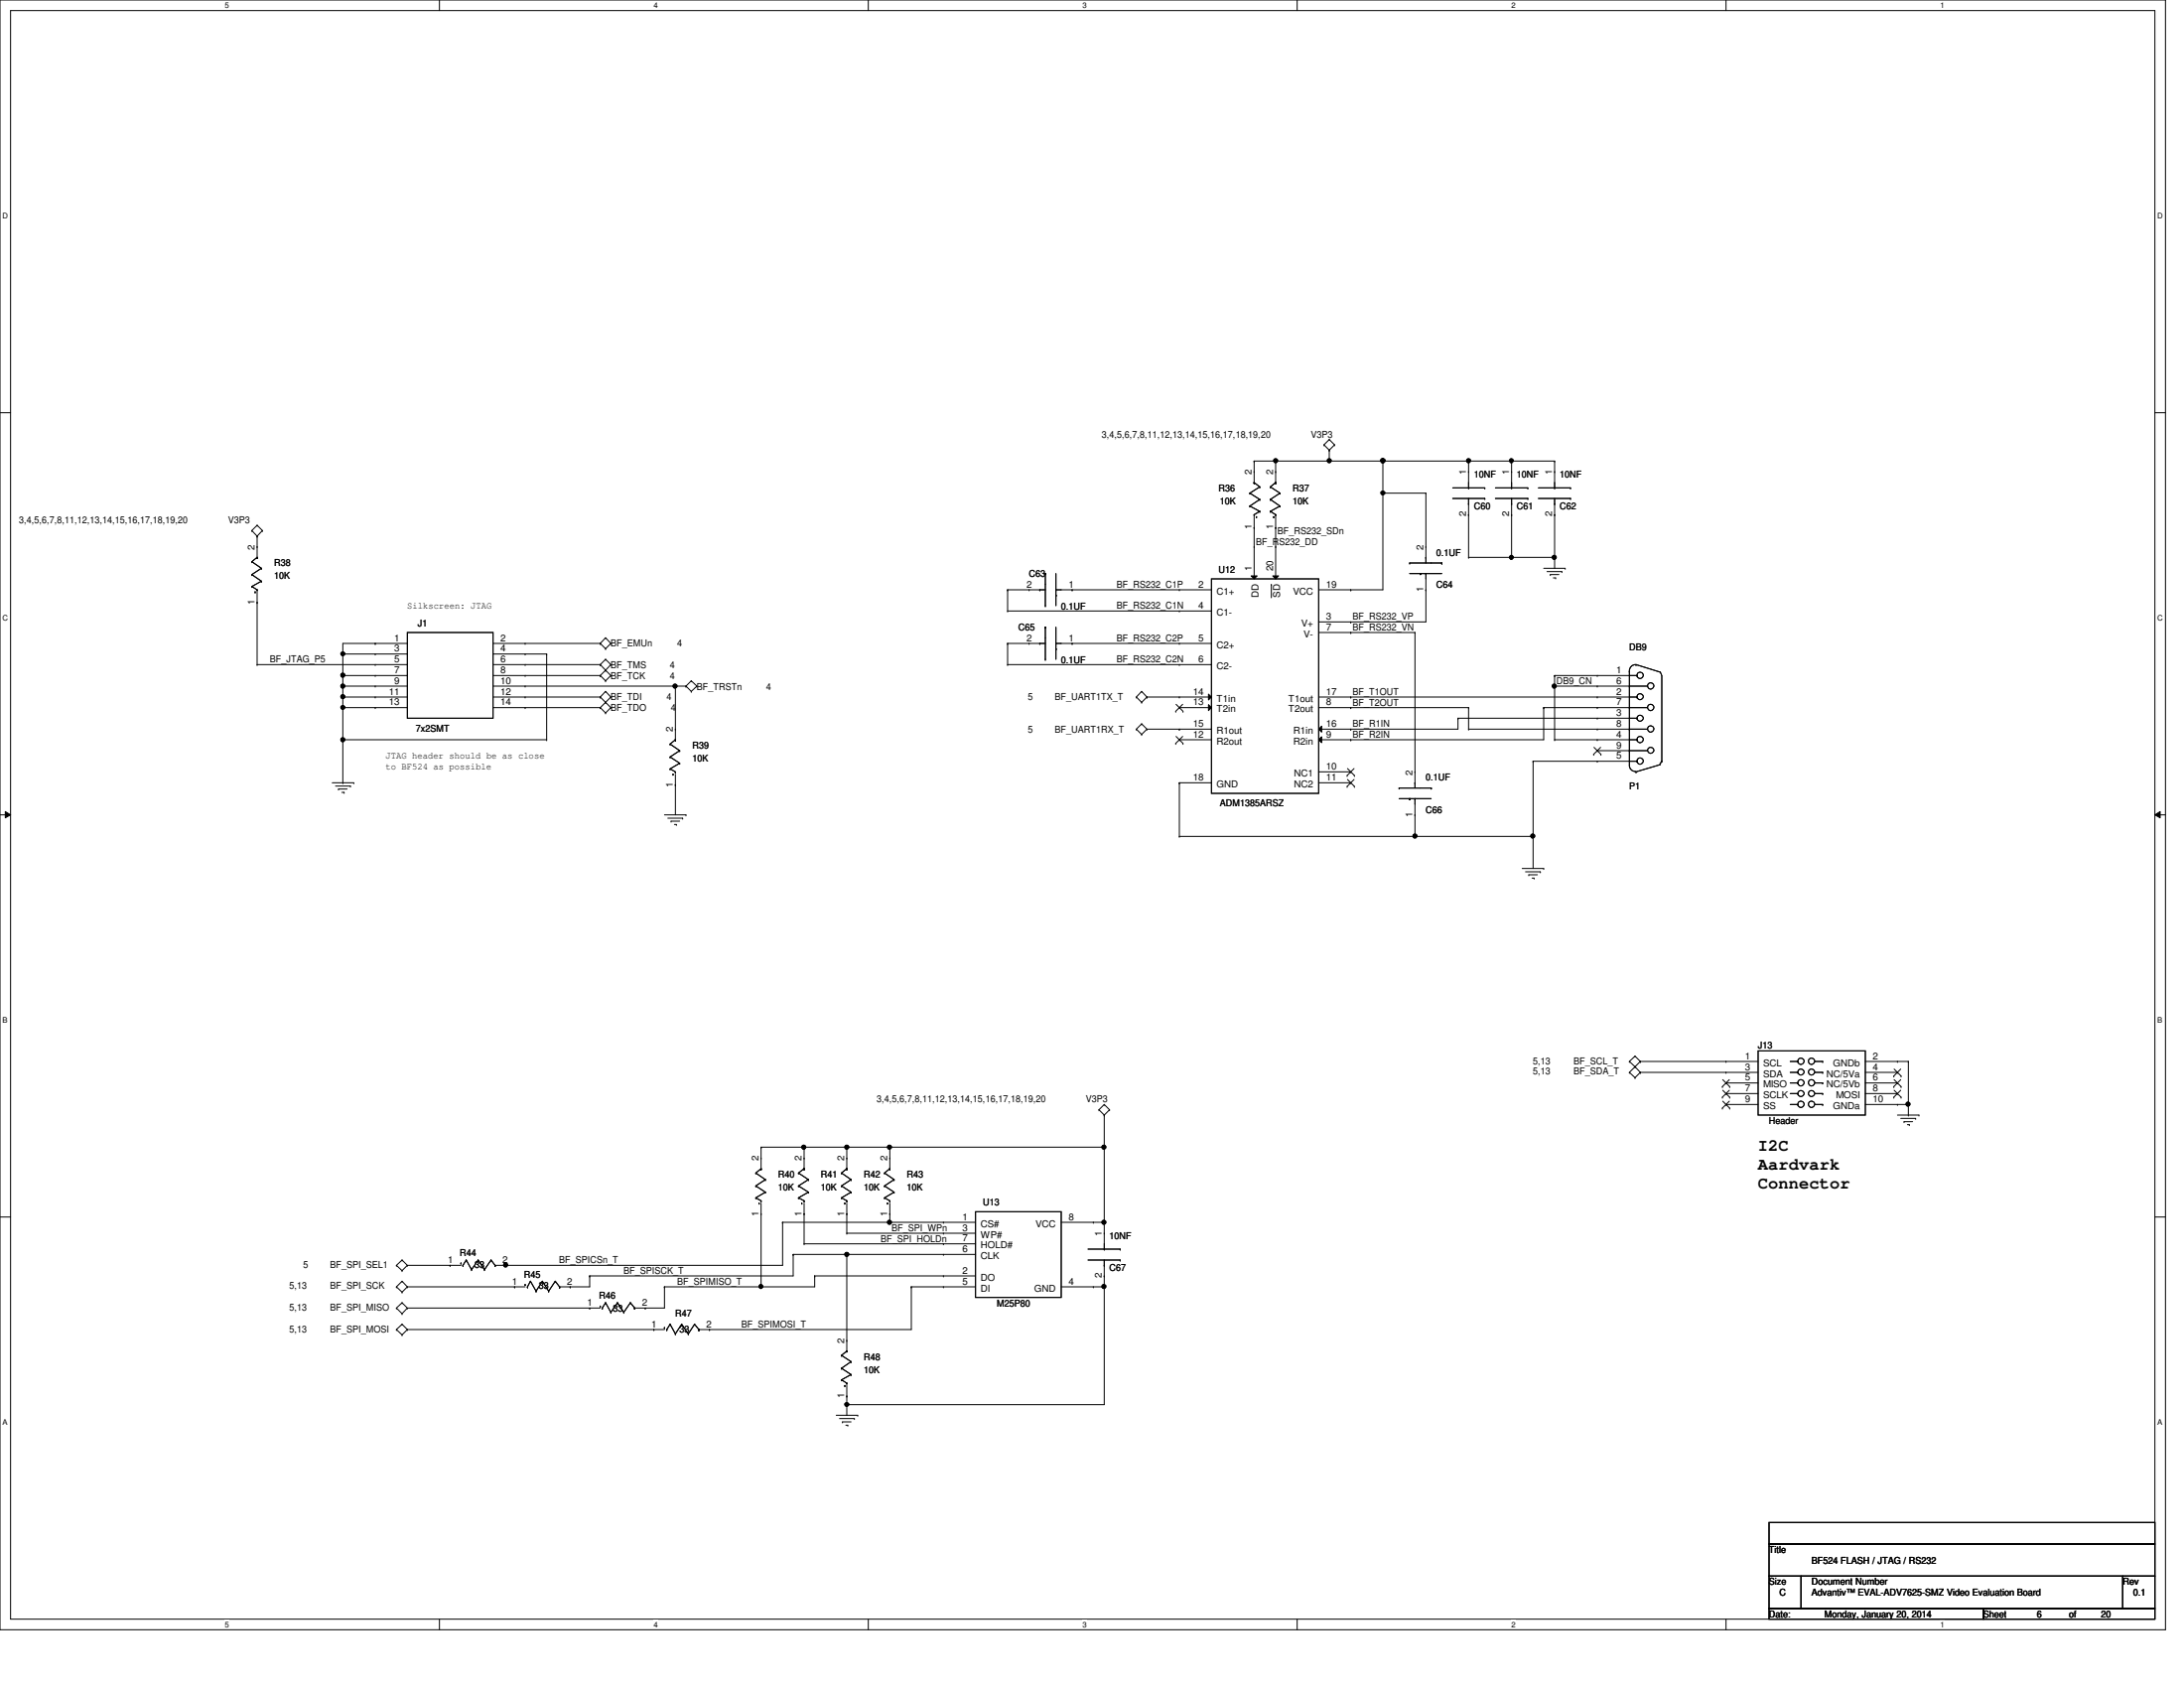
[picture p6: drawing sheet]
<svg xmlns="http://www.w3.org/2000/svg" width="279mm" height="216mm" viewBox="0 0 279 216" stroke-linecap="round" stroke-linejoin="round" font-family="sans-serif">
<path d="M0 0h277v208.4h-277zM1.4 1.4h274.3v205.7h-274.3z" fill="none" stroke="#000" stroke-width=".13"/>
<g fill="#fff">
<path d="M28.8 .1h.5v1.1h-.5z"/>
<path d="M28.8 207.2h.5v1.1h-.5z"/>
</g>
<path d="M56.2 0v1.4M56.2 207.1v1.3" fill="none" stroke="#000" stroke-width=".13"/>
<g fill="#fff">
<path d="M83.7 .1h.5v1.1h-.5z"/>
<path d="M83.7 207.2h.5v1.1h-.5z"/>
</g>
<path d="M111.1 0v1.4M111.1 207.1v1.3" fill="none" stroke="#000" stroke-width=".13"/>
<g fill="#fff">
<path d="M138.5 .1h.6v1.1h-.6z"/>
<path d="M138.5 207.2h.6v1.1h-.6z"/>
</g>
<path d="M165.9 0v1.4M165.9 207.1v1.3" fill="none" stroke="#000" stroke-width=".13"/>
<g fill="#fff">
<path d="M193.4 .1h.5v1.1h-.5z"/>
<path d="M193.4 207.2h.5v1.1h-.5z"/>
</g>
<path d="M220.8 0v1.4M220.8 207.1v1.3" fill="none" stroke="#000" stroke-width=".13"/>
<g fill="#fff">
<path d="M248.2 .1h.6v1.1h-.6z"/>
<path d="M248.2 207.2h.6v1.1h-.6z"/>
<path d="M.3 27.1h.8v1.1h-.8z"/>
<path d="M276 27.1h.7v1.1h-.7z"/>
<path d="M.3 78.5h.8v1.1h-.8z"/>
<path d="M276 78.5h.7v1.1h-.7z"/>
</g>
<path d="M0 52.8h1.4M275.7 52.8h1.3" fill="none" stroke="#000" stroke-width=".13"/>
<g fill="#fff">
<path d="M.3 129.9h.7v1.1h-.7z"/>
<path d="M276 129.9h.6v1.1h-.6z"/>
</g>
<path d="M0 104.2h1.4M.7 103.8l.7 .4-.7 .4zM275.7 104.2l.7-.4v.8zM275.7 104.2h1.3" fill="none" stroke="#000" stroke-width=".13"/>
<path d="M.7 103.8l.7 .4-.7 .4zM275.7 104.2l.7-.4v.8z" fill="#000"/>
<g fill="#fff">
<path d="M.3 181.4h.7v1.1h-.7z"/>
<path d="M276 181.4h.6v1.1h-.6z"/>
</g>
<g fill="none" stroke="#000" stroke-width=".13">
<path d="M160.4 59h.1M160.4 59h38.5M160.4 59v2.7M163.2 59h.1M163.2 59v2.7M169.4 56.9h.1M169.4 56.9l.7 .7M170.1 59h.1M170.1 57.6h.1M170.1 56.2h.1M170.1 57.6v1.4M170.1 56.2l.6 .7"/>
<path d="M170.1 56.2l-.7 .7M170.7 56.9h.1M170.7 56.9l-.6 .7M176.9 59h.1M176.9 59v16.4h-8.2M187.9 59h.1M187.9 59v3.4M193.2 58.7h.1l.3 .1-.1 .3-.2 .1-.1-.1zM193.4 59h.1M193.4 59v3.4M198.9 59h.1M198.9 59v3.4"/>
<path d="M32.2 67.9h.1M32.2 75h.1M32.2 73.5h.1M32.2 71.8h.1M32.2 67.9l.7 .7M32.2 75l.7 .4M32.2 73.5l1.2 .8M32.2 71.8l1.2 .9M32.6 75.7h.1M32.9 68.6h.1M32.9 77h.1M32.9 67.2h.1"/>
<path d="M32.9 71.3h.1M32.9 75.4h.1M32.9 69.9h.1M32.9 68.6v2.7M32.9 75.7v9.3M32.9 67.2l.7 .7M32.9 67.2l-.7 .7M32.9 71.3l-.7 .5M33.4 74.3h.1M33.4 72.7h.1M33.4 74.3l-1.2 .7M33.4 72.7l-1.2 .8"/>
<path d="M33.6 67.9h.1M33.6 67.9l-.7 .7M128.9 78.1h.1M128.9 75.4h.1M128.9 75.4h4.8M128.9 78.1h26.1M128.9 75.4v2.7M131.7 75.4h.1M133 75.4h.1M133.7 73.4h.1M133.7 77.5h.1M133.7 73.4v4.1"/>
<path d="M135.1 76.1h.1M135.1 75.4h.1M135.1 75.4h19.9M135.1 73.4v4.1M137.2 75.4h.1M150.9 75.4h.1M150.9 78.1h.1M155 74h13.7v27.5h-13.7zM159.9 64.7h.1M159.9 63.1h.1M159.9 64.7l1.3 .7M159.9 63.1l1.3 .8"/>
<path d="M160.1 73.7h.7l-.4 .3zM160.4 67.5h.1M160.4 61.7h.1M160.4 65.8h.1M160.4 60.3h.1M160.4 69.9h.1M160.4 66.1v7.9M160.4 61.7l.8 .6M160.7 66.1h.1M161.2 65.4h.1M161.2 63.9h.1M161.2 62.3h.1"/>
<path d="M161.2 65.4l-.8 .4M161.2 63.9l-1.3 .8M161.2 62.3l-1.3 .8M162.5 65.4h.1M162.5 63.9h.1M162.5 62.3h.1M162.5 65.4l.7 .4M162.5 63.9l1.2 .8M162.5 62.3l1.2 .8M162.6 74.8h.1M162.6 74.8v1.7M162.8 73.7h.8l-.4 .3z"/>
<path d="M162.9 66.1h.1M163.2 67.5h.1M163.2 61.7h.1M163.2 65.8h.1M163.2 60.3h.1M163.2 69.9h.1M163.2 66.1v7.9M163.2 61.7l-.7 .6M163.7 64.7h.1M163.7 63.1h.1M163.7 64.7l-1.2 .7M163.7 63.1l-1.2 .8"/>
<path d="M172.8 79.5h.1M172.8 75.4h.1M176.9 63.1h.1M176.9 63.1h5.5M180.3 72h.1M180.3 73.4h4.1M180.3 72h4.1M181.7 73.4h.1M182.4 63.1h.1M182.4 75.4h.1M182.4 71.3h.1M182.4 73.4h.1"/>
<path d="M182.4 69.9h.1M182.4 63.1v8.9M182.4 73.4v6.1h-13.7M184.4 72h.1M185.8 62.4h4.1M185.8 63.8h4.1M187.9 65.8h.1M187.9 71.3h.1M187.9 64.4h.1M187.9 62.4h.1M187.9 60.3h.1M187.9 63.8v7.5"/>
<path d="M187.9 71.3h11M189.9 62.4h.1M189.9 63.8h.1M191.3 62.4h4.2M191.3 63.8h4.2M193.2 71.1l.1-.1 .3 .1-.1 .4h-.2h-.1zM193.4 71.3h.1M193.4 65.8h.1M193.4 64.4h.1M193.4 62.4h.1M193.4 60.3h.1M193.4 63.8v7.5"/>
<path d="M195.5 62.4h.1M195.5 63.8h.1M196.8 62.4h4.1M196.8 63.8h4.1M197.5 72.7h2.7M197.9 73.1h1.9M198.3 73.5h.1M198.3 73.5h1.1M198.7 73.9h.3M198.9 65.8h.1M198.9 71.3h.1M198.9 64.4h.1"/>
<path d="M198.9 62.4h.1M198.9 60.3h.1M198.9 63.8v8.9M199 73.9h.1M199.8 73.1h.1M200.2 72.7h.1M200.9 62.4h.1M200.9 63.8h.1M32.9 85h.1M32.9 85h19.2M43.9 83.7h.1M43.9 86.4h.1"/>
<path d="M43.9 87.8h.1M43.9 89.2h.1M43.9 90.5h.1M43.9 94.6h.1M43.9 83.7h8.2M43.9 86.4h8.2M43.9 87.8h8.2M43.9 89.2h8.2M43.9 90.5h8.2M43.9 94.6h26M48 82.3h.1M48 83.7h.1"/>
<path d="M48 85h.1M48 86.4h.1M48 87.8h.1M48 89.2h.1M48 90.5h.1M52.1 80.9h11v11h-11zM52.1 82.3h-8.2v17.8M63.1 83.7h6.8M63.1 86.4h13.7M63.1 87.8h24.7M63.1 82.3h13.7M63.1 89.2h13.7"/>
<path d="M63.1 90.5h13.7M63.1 85h13.7M67.2 82.3h.1M67.2 83.7h.1M67.2 85h.1M67.2 86.4h.1M67.2 87.8h.1M67.2 89.2h.1M67.2 90.5h.1M69.9 83.7h.1M69.9 94.6h.1M69.9 83.7v10.9"/>
<path d="M76.8 82.3h.1M76.8 85h.1M76.8 89.2h.1M76.8 90.5h.1M76.8 86.4h.1M76.8 85l.7 .7M76.8 86.4l.7 .7M76.8 89.2l.7 .6M76.8 90.5l.7 .7M76.8 82.3l.7 .7M77.5 84.3h.1M77.5 85.7h.1"/>
<path d="M77.5 87.1h.1M77.5 88.4h.1M77.5 89.8h.1M77.5 91.2h.1M77.5 81.6h.1M77.5 83h.1M77.5 84.3l-.7 .7M77.5 84.3l.6 .7M77.5 85.7l-.7 .7M77.5 85.7l.6 .7M77.5 88.4l-.7 .8M77.5 88.4l.6 .8"/>
<path d="M77.5 89.8l.6 .7M77.5 81.6l-.7 .7M77.5 81.6l.6 .7M78.1 85h.1M78.1 86.4h.1M78.1 89.2h.1M78.1 90.5h.1M78.1 82.3h.1M78.1 85l-.6 .7M78.1 86.4l-.6 .7M78.1 89.2l-1.3 1.3M78.1 90.5l-.6 .7"/>
<path d="M78.1 82.3l-.6 .7M85.7 98.3h.1M85.7 96.8h.1M85.7 95.2h.1M85.7 98.3l.7 .4M85.7 96.8l1.3 .8M85.7 95.2l1.3 .8M86.1 99h.1M86.4 87.8h.1M86.4 94.6h.1M86.4 98.7h.1M86.4 93.3h.1"/>
<path d="M86.4 87.8v6.8M86.4 99v5.2M86.4 94.6l-.7 .6M87 97.6h.1M87 96h.1M87 97.6l-1.3 .7M87 96l-1.3 .8M87.8 87.8h.1M87.8 87.8l.6 .6M88.4 87.1h.1M88.4 88.4h.1M88.4 87.1l-.6 .7"/>
<path d="M88.4 87.1l.8 .7M89.2 87.8h.1M89.2 87.8l-.8 .6M128.9 82.3h.1M128.9 85h.1M128.9 82.3h4.8M128.9 85h26.1M128.9 82.3v2.7M131.7 82.3h.1M133 82.3h.1M133.7 80.2h.1M133.7 84.3h.1"/>
<path d="M133.7 80.2v4.1M135.1 83h.1M135.1 82.3h.1M135.1 82.3h19.9M135.1 80.2v4.1M137.2 82.3h.1M145.4 89.2h.1M145.4 93.3h.1M145.4 89.2l.6 .6M145.4 93.3l.6 .6M146 88.4h.1M146 89.8h.1"/>
<path d="M146 92.6h.1M146 93.9h.1M146 88.4l.7 .8M146 88.4l-.6 .8M146 92.6l.7 .7M146 92.6l-.6 .7M146.7 89.2h.1M146.7 93.3h.1M146.7 89.2h8.3M146.7 93.3h8.3M146.7 89.2l-.7 .6M146.7 93.3l-.7 .6"/>
<path d="M150.4 91h.1M150.4 95.1h.1M150.5 94.2l.8 .9M150.5 90.1l.8 .9M150.9 93.3h.1M150.9 82.3h.1M150.9 85h.1M150.9 89.2h.1M150.9 90.5h.1M150.9 94.6h.1M150.9 90.5h4.1M150.9 94.6h4.1"/>
<path d="M151.3 90.1l-.9 .9M151.3 94.2l-.9 .9M151.3 91h.1M151.3 95.1h.1M154.6 88.8l.4 .4-.4 .3zM154.6 90.1l.4 .4-.4 .4zM168.7 93.3l.4-.4v.7zM168.7 94.6l.4-.4v.8zM168.7 89.2h40.7M168.7 90.5h19.2M168.7 80.9h12.3M168.7 98.7h4.1"/>
<path d="M172.3 99.2h.1M172.4 98.3l.9 .9M172.4 99.7l.9 .9M172.8 89.2h.1M172.8 90.5h.1M172.8 93.3h.1M172.8 94.6h.1M172.8 80.9h.1M172.8 98.7h.1M173.2 98.3l-.9 .9M173.2 99.7l-.9 .9M173.3 99.2h.1"/>
<path d="M181 80.9h.1M181 98.7h.1M181 80.9v19.9M186.5 91.9h.1M186.5 91.9v1.4h-17.8M186.5 91.9h22.9M187.9 90.5h.1M187.9 93.3h.1M187.9 90.5v2.8M187.9 93.3h22.9M196.1 97.4h.1M196.1 97.4v13.7"/>
<path d="M196.1 97.4h13.3M197.5 90.5h.1M197.5 90.5h13.3M197.5 90.5v4.1h-28.8M198.9 86.4h.1M198.9 87.8h.1M198.9 94.6h.1M198.9 86.4h10.5M198.9 87.8h11.9M198.9 94.6h10.5M198.9 86.4v8.2M203.9 96.5h.1"/>
<path d="M203.9 95.6l.9 .9M204.3 97.4h.1M204.3 96h.1M204.3 94.6h.1M204.3 93.3h.1M204.3 91.9h.1M204.3 90.5h.1M204.3 89.2h.1M204.3 87.8h.1M204.3 86.4h.1M204.3 96h6.5M204.8 95.6l-.9 .9"/>
<path d="M204.8 96.5h.1M208.4 96h.1M208.4 93.3h.1M208.4 90.5h.1M208.4 87.8h.1M208.4 85.9h.1M208.4 85.9v12a.77 .77 0 0 0 .9 .8M209.3 98.7h.1M209.3 85h.1M209.3 85a.79 .79 0 0 0-.9 .9M209.3 85l3.1 1M209.4 97.4h.1"/>
<path d="M209.4 94.6h.1M209.4 91.9h.1M209.4 89.2h.1M209.4 86.4h.1M212.4 86l.2 .4M212.4 97.8l-3.1 .9M212.6 97.3l-.3 .4M212.6 97.4h.1M212.6 86.4v11M42.5 100.1h2.8M42.9 100.5h1.9M43.3 100.9h.1"/>
<path d="M43.3 100.9h1.1M43.7 101.3h.3M43.9 100.1h.1M44 101.3h.1M44.8 100.5h.1M45.3 100.1h.1M85 104.2h2.8M85.4 104.6h1.9M85.9 105h.1M85.9 105h1.1M86.3 105.5h.2M86.4 100.4h.1"/>
<path d="M86.5 105.5h.1M87.3 104.6h.1M87.8 104.2h.1M150.9 100.1h.1M150.9 107h.1M150.9 107h45.2M150.9 100.1v6.9M150.9 100.1h4.1M168.7 100.1h4.1M172.3 100.6h.1M172.8 100.1h.1M173.3 100.6h.1"/>
<path d="M179 100.8h.1M179 102.2h4.1M179 100.8h4.1M180.3 102.2h.1M181 104.2h.1M181 107h.1M181 100.1h.1M181 102.2h.1M181 102.2v4.8M183.1 100.8h.1M194.7 111.1h2.8M195.2 111.5h1.9"/>
<path d="M195.6 111.9h.1M195.6 111.9h1.1M196 112.3h.3M196.1 107h.1M196.3 112.3h.1M197.1 111.5h.1M197.5 111.1h.1M208.4 137.2h.1M208.4 135.8h.1M208.4 137.2l.8 .6M208.4 135.8l.8 .6M209.2 136.4h.1"/>
<path d="M209.2 137.8h.1M209.2 135.1h.1M209.2 136.4l.6 .8M209.2 135.1l.6 .7M209.2 135.1l-.8 .7M209.8 135.8h.1M209.8 137.2h.1M209.8 135.8h15.1M209.8 137.2h15.1M209.8 135.8l-1.4 1.4M209.8 137.2l-.6 .6M220.3 139h.1"/>
<path d="M220.4 138.1l.9 .9M220.4 139.4l.9 .9M220.8 137.2h.1M220.8 138.5h.1M220.8 139.9h.1M220.8 135.8h.1M220.8 138.5h4.1M220.8 139.9h4.1M221.2 138.1l-.9 .9M221.2 139.4l-.9 .9M221.3 139h.1M224.9 134.4h13.7v8.2h-13.7z"/>
<path d="M229 135.8h1M229 137.2h1M229 138.5h1M229 139.9h1M230 135.8h.1M230 137.2h.1M230 138.5h.1M230 139.9h.1M232.2 135.8h1M232.2 137.2h1M232.2 138.5h1M232.2 139.9h1"/>
<path d="M233.2 135.8h.1M233.2 138.5h.1M233.2 139.9h.1M233.2 137.2h.1M238.6 135.8h5.5M238.6 137.2h4.1M238.6 138.5h4.1M238.6 139.9h4.1M242.3 137.6h.1M242.3 139h.1M242.3 136.7l.9 .9M242.3 139.4l.9 .9"/>
<path d="M242.3 138.1l.9 .9M242.7 137.2h.1M242.7 139.9h.1M242.7 138.5h.1M242.7 135.8h.1M243.2 136.7l-.9 .9M243.2 139.4l-.9 .9M243.2 138.1l-.9 .9M243.2 137.6h.1M243.2 139h.1M244.1 135.8h.1M244.1 135.8v6.8"/>
<path d="M0 155.7h1.4M96.7 153.2h.1M96.7 151.7h.1M96.7 150h.1M96.7 153.2l.7 .4M96.7 151.7l1.2 .8M96.7 150l1.2 .9M97.1 153.9h.1M97.4 155.2h.1M97.4 146.7h.1M97.4 149.5h.1M97.4 153.6h.1"/>
<path d="M97.4 148.1h.1M97.4 146.7h43.9M97.4 146.7v2.8M97.4 153.9v10.7M97.4 149.5l-.7 .5M97.9 152.5h.1M97.9 150.9h.1M97.9 152.5l-1.2 .7M97.9 150.9l-1.2 .8M100.1 156.3h.1M100.1 156.3h24.7M100.1 156.3v5.5h-36.8"/>
<path d="M102.2 153.2h.1M102.2 151.7h.1M102.2 150h.1M102.2 153.2l.7 .4M102.2 151.7l1.2 .8M102.2 150l1.2 .9M102.6 153.9h.1M102.9 146.7h.1M102.9 159.1h.1M102.9 155.2h.1M102.9 149.5h.1M102.9 153.6h.1"/>
<path d="M102.9 148.1h.1M102.9 159.1h21.9M102.9 146.7v2.8M102.9 153.9v5.2M102.9 149.5l-.7 .5M103.4 152.5h.1M103.4 150.9h.1M103.4 152.5l-1.2 .7M103.4 150.9l-1.2 .8M107.7 153.2h.1M107.7 151.7h.1M107.7 150h.1"/>
<path d="M107.7 153.2l.6 .4M107.7 151.7l1.2 .8M107.7 150l1.2 .9M108.1 153.9h.1M108.3 155.2h.1M108.3 146.7h.1M108.3 157.7h.1M108.3 149.5h.1M108.3 153.6h.1M108.3 148.1h.1M108.3 146.7v2.8M108.3 153.9v3.8"/>
<path d="M108.3 157.7h16.5M108.3 149.5l-.6 .5M108.9 152.5h.1M108.9 150.9h.1M108.9 152.5l-1.2 .7M108.9 150.9l-1.2 .8M113.2 153.2h.1M113.2 151.7h.1M113.2 150h.1M113.2 153.2l.6 .4M113.2 151.7l1.2 .8M113.2 150l1.2 .9"/>
<path d="M113.5 153.9h.1M113.8 146.7h.1M113.8 156.3h.1M113.8 155.2h.1M113.8 149.5h.1M113.8 153.6h.1M113.8 148.1h.1M113.8 146.7v2.8M113.8 153.9v2.4M113.8 149.5l-.6 .5M114.4 152.5h.1M114.4 150.9h.1"/>
<path d="M114.4 152.5l-1.2 .7M114.4 150.9l-1.2 .8M120.7 156.3h.1M120.7 157.7h.1M120.7 159.1h.1M124.8 155h11v10.9h-11zM135.8 156.3h5.5M139.2 159.8h4.1M139.9 156.3h.1M140.6 141.9h.1M140.6 141.9l.7 .7M141.3 146.7h.1"/>
<path d="M141.3 156.3h.1M141.3 142.6h.1M141.3 141.3h.1M141.3 159.8h.1M141.3 157.7h.1M141.3 142.6v17.2M141.3 141.3l.6 .6M141.3 141.3l-.7 .6M141.9 141.9h.1M141.9 141.9l-.6 .7M143.3 159.8h.1M220.3 140.3h.1"/>
<path d="M220.3 141.7h.1M220.4 140.8l.9 .9M220.8 141.3h.1M220.8 141.3h4.1M221.2 140.8l-.9 .9M221.3 140.3h.1M221.3 141.7h.1M229 141.3h1M230 141.3h.1M232.2 141.3h1M233.2 141.3h.1M238.6 141.3h5.5"/>
<path d="M242.3 140.3h.1M242.7 141.3h.1M242.7 142.6h2.8M243.2 143h1.9M243.2 140.3h.1M243.6 143.5h.1M243.6 143.5h1.1M244 143.8h.3M244.1 141.3h.1M244.1 142.6h.1M244.3 143.8h.1M245.1 143h.1"/>
<path d="M245.5 142.6h.1M275.7 155.7h1.3M50.7 161.8h.1M50.7 164.6h.1M50.7 170.1h.1M50.7 167.3h.1M50.7 161.8l.7 .7M50.7 164.6l.7 .7M50.7 170.1l.7 .6M50.7 167.3l.7 .7M51.4 161.2h.1M51.4 162.5h.1"/>
<path d="M51.4 163.9h.1M51.4 165.3h.1M51.4 169.4h.1M51.4 170.7h.1M51.4 166.6h.1M51.4 168h.1M51.4 161.2l.7 .6M51.4 161.2l-.7 .6M51.4 163.9l.7 .7M51.4 163.9l-.7 .7M51.4 169.4l.7 .7M51.4 169.4l-.7 .7"/>
<path d="M51.4 166.6l.7 .7M51.4 166.6l-.7 .7M52.1 161.8h.1M52.1 164.6h.1M52.1 170.1h.1M52.1 167.3h.1M52.1 164.6h15.1M52.1 161.8h6.9M52.1 167.3h24.7M52.1 170.1h32.9M52.1 161.8l-.7 .7M52.1 164.6l-.7 .7"/>
<path d="M52.1 170.1l-.7 .6M52.1 167.3l-.7 .7M57.6 161.8h.1M59 161.5h.1M59.2 161.8h.1M59.6 161.2h.1M59.6 161.2l-.4 .6M59.6 161.2l.7 1.2M60.3 162.4h.1M61.2 161.2h.1M61.2 161.2l-.9 1.2M61.2 161.2l.8 1.2"/>
<path d="M62 162.4h.1M62.8 161.2h.1M62.8 161.2l-.8 1.2M62.8 161.2l.5 .6M63.3 161.8h.1M64.7 161.8h.1M65.8 164.6h.1M67.2 164.3h.1M67.5 164.6h.1M67.9 163.9h.1M67.9 163.9l-.4 .7M67.9 163.9l.7 1.2"/>
<path d="M68.6 165.1h.1M69.4 163.9h.1M69.4 163.9l-.8 1.2M69.4 163.9l.8 1.2M70.2 165.1h.1M71 163.9h.1M71 163.9l-.8 1.2M71 163.9l.6 .7M71.6 164.6h.1M72.9 164.6h.1M75.4 163.2h.1M75.4 167.3h.1"/>
<path d="M75.4 163.2v1.4h-3.8M76.8 167h.1M77 167.3h.1M77.5 166.6h.1M77.5 166.6l-.5 .7M77.5 166.6l.6 1.3M78.1 167.9h.1M79 166.6h.1M79 166.6l-.9 1.3M79 166.6l.8 1.3M79.8 167.9h.1M80.6 166.6h.1"/>
<path d="M80.6 166.6l-.8 1.3M80.6 166.6l.6 .7M81.2 167.3h.1M82.5 167.3h.1M83.7 170.1h.1M85 164.6h.1M85 169.8h.1M85 164.6v2.7h-3.8M85.3 170.1h.1M85.7 169.4h.1M85.7 169.4l-.4 .7M85.7 169.4l.7 1.2"/>
<path d="M86.4 170.6h.1M87.2 169.4h.1M87.2 169.4l-.8 1.2M87.2 169.4l.9 1.2M88.1 170.6h.1M88.9 169.4h.1M88.9 169.4l-.8 1.2M88.9 169.4l.5 .7M89.4 170.1h.1M90.8 170.1h.1M97.2 164.4l.1-.1 .2 .1v.3l-.2 .1-.1-.1zM97.4 164.6h.1"/>
<path d="M101.5 160.4h.1M101.5 160.4v2.8h-26.1M101.5 160.4h23.3M104.2 163.2h.1M104.2 163.2v1.4h-19.2M104.2 163.2h20.6M107.7 176.5h.1M107.7 175h.1M107.7 173.4h.1M107.7 176.5l.6 .4M107.7 175l1.2 .8M107.7 173.4l1.2 .8"/>
<path d="M108.1 177.2h.1M108.3 179.7h.1M108.3 160.4h.1M108.3 178.6h.1M108.3 172.8h.1M108.3 176.9h.1M108.3 171.4h.1M108.3 160.4v12.4M108.3 177.2v3.8M108.3 172.8l-.6 .6M108.9 175.8h.1M108.9 174.2h.1"/>
<path d="M108.9 175.8l-1.2 .7M108.9 174.2l-1.2 .8M116.6 164.6h.1M116.6 164.6h8.2M116.6 164.6v5.5h-27.2M120.7 163.2h.1M120.7 164.6h.1M120.7 160.4h.1M135.8 164.6h5.5M139.2 161.2h4.1M139.9 164.6h.1M141.3 163.2h.1"/>
<path d="M141.3 164.6h.1M141.3 161.8h.1M141.3 161.2v18.5h-33M143.3 161.2h.1M107 181h2.7M107.4 181.4h1.9M107.8 181.9h.1M107.8 181.9h1.1M108.2 182.3h.3M108.5 182.3h.1M109.3 181.4h.1M109.7 181h.1"/>
<path d="M226.3 194.7h49.4v2.8h-49.4zM226.3 197.5h49.4v4.1h-49.4zM226.3 201.6h4.1v4.1h-4.1zM226.3 205.7h27.4v1.4h-27.4zM230.4 201.6h41.2v4.1h-41.2zM253.7 205.7h22v1.4h-22zM271.6 201.6h4.1v4.1h-4.1z"/>
<circle cx="163.2" cy="58.9" r=".26"/>
<circle cx="170.1" cy="58.9" r=".26"/>
<circle cx="176.9" cy="58.9" r=".26"/>
<circle cx="187.9" cy="58.9" r=".26"/>
<circle cx="176.9" cy="63" r=".25"/>
<circle cx="198.8" cy="71.3" r=".26"/>
<circle cx="43.9" cy="94.6" r=".26"/>
<circle cx="43.9" cy="89.1" r=".26"/>
<circle cx="43.9" cy="86.4" r=".26"/>
<circle cx="43.9" cy="87.8" r=".26"/>
<circle cx="43.9" cy="90.5" r=".25"/>
<circle cx="43.9" cy="83.6" r=".25"/>
<circle cx="86.4" cy="87.8" r=".26"/>
<circle cx="198.8" cy="87.8" r=".26"/>
<circle cx="209.8" cy="94.6" r=".4"/>
<circle cx="209.8" cy="86.4" r=".4"/>
<circle cx="209.8" cy="97.3" r=".4"/>
<circle cx="209.8" cy="89.1" r=".39"/>
<circle cx="209.8" cy="91.9" r=".39"/>
<circle cx="211.2" cy="87.7" r=".4"/>
<circle cx="211.2" cy="93.2" r=".4"/>
<circle cx="211.2" cy="90.5" r=".4"/>
<circle cx="211.2" cy="96" r=".39"/>
<circle cx="181" cy="106.9" r=".26"/>
<circle cx="196.1" cy="106.9" r=".26"/>
<circle cx="230.4" cy="138.5" r=".4"/>
<circle cx="230.4" cy="135.7" r=".4"/>
<circle cx="230.4" cy="137.1" r=".39"/>
<circle cx="230.4" cy="139.9" r=".39"/>
<circle cx="231.8" cy="135.7" r=".4"/>
<circle cx="231.8" cy="138.5" r=".4"/>
<circle cx="231.8" cy="137.1" r=".39"/>
<circle cx="231.8" cy="139.9" r=".39"/>
<circle cx="102.8" cy="146.7" r=".26"/>
<circle cx="108.3" cy="146.7" r=".26"/>
<circle cx="113.8" cy="156.3" r=".26"/>
<circle cx="113.8" cy="146.7" r=".26"/>
<circle cx="141.2" cy="146.7" r=".26"/>
<circle cx="141.2" cy="156.3" r=".26"/>
<circle cx="230.4" cy="141.2" r=".4"/>
<circle cx="231.8" cy="141.2" r=".4"/>
<circle cx="244.1" cy="141.2" r=".26"/>
<circle cx="64.7" cy="161.8" r=".26"/>
<circle cx="108.3" cy="160.4" r=".26"/>
<circle cx="108.3" cy="179.6" r=".25"/>
<circle cx="141.2" cy="164.6" r=".26"/>
</g>
<g fill="#000">
<path d="M160.1 73.7h.7l-.4 .3zM162.8 73.7h.8l-.4 .3zM154.6 88.8l.4 .4-.4 .3zM154.6 90.1l.4 .4-.4 .4zM168.7 93.3l.4-.4v.7zM168.7 94.6l.4-.4v.8z"/>
<path d="M193.2 58.7h.1l.3 .1-.1 .3-.2 .1-.1-.1z" fill-rule="evenodd"/>
<path d="M193.2 58.7h.1l.3 .1-.1 .3-.2 .1-.1-.1z" fill-rule="evenodd"/>
<path d="M193.2 71.1l.1-.1 .3 .1-.1 .4h-.2h-.1z" fill-rule="evenodd"/>
<path d="M193.2 71.1l.1-.1 .3 .1-.1 .4h-.2h-.1z" fill-rule="evenodd"/>
<path d="M97.2 164.4l.1-.1 .2 .1v.3l-.2 .1-.1-.1z" fill-rule="evenodd"/>
<path d="M97.2 164.4l.1-.1 .2 .1v.3l-.2 .1-.1-.1z" fill-rule="evenodd"/>
<circle cx="163.2" cy="58.9" r=".26"/>
<circle cx="170.1" cy="58.9" r=".26"/>
<circle cx="176.9" cy="58.9" r=".26"/>
<circle cx="187.9" cy="58.9" r=".26"/>
<circle cx="176.9" cy="63" r=".25"/>
<circle cx="198.8" cy="71.3" r=".26"/>
<circle cx="43.9" cy="94.6" r=".26"/>
<circle cx="43.9" cy="89.1" r=".26"/>
<circle cx="43.9" cy="86.4" r=".26"/>
<circle cx="43.9" cy="87.8" r=".26"/>
<circle cx="43.9" cy="90.5" r=".25"/>
<circle cx="43.9" cy="83.6" r=".25"/>
<circle cx="86.4" cy="87.8" r=".26"/>
<circle cx="198.8" cy="87.8" r=".26"/>
<circle cx="181" cy="106.9" r=".26"/>
<circle cx="196.1" cy="106.9" r=".26"/>
<circle cx="102.8" cy="146.7" r=".26"/>
<circle cx="108.3" cy="146.7" r=".26"/>
<circle cx="113.8" cy="156.3" r=".26"/>
<circle cx="113.8" cy="146.7" r=".26"/>
<circle cx="141.2" cy="146.7" r=".26"/>
<circle cx="141.2" cy="156.3" r=".26"/>
<circle cx="244.1" cy="141.2" r=".26"/>
<circle cx="64.7" cy="161.8" r=".26"/>
<circle cx="108.3" cy="160.4" r=".26"/>
<circle cx="108.3" cy="179.6" r=".25"/>
<circle cx="141.2" cy="164.6" r=".26"/>
</g>
<g font-size="2.2">
<text x="224.9" y="147.2">I2C</text>
<text x="224.9" y="149.6">Aardvark</text>
<text x="224.9" y="152">Connector</text>
</g>
<g font-size="1.2">
<text x="141" y="56">3,4,5,6,7,8,11,12,13,14,15,16,17,18,19,20</text>
<text x="167.7" y="56">V3P3</text>
<text x="155.9" y="62.9">R36</text>
<text x="156.1" y="64.5">10K</text>
<text x="160.1" y="60.7" transform="rotate(-90 160.1 60.7)">2</text>
<text x="162.9" y="60.7" transform="rotate(-90 162.9 60.7)">2</text>
<text x="165.4" y="62.9">R37</text>
<text x="165.4" y="64.5">10K</text>
<text x="187.6" y="60.7" transform="rotate(-90 187.6 60.7)">1</text>
<text x="188.6" y="61">10NF</text>
<text x="188.6" y="65.2">C60</text>
<text x="193.1" y="60.7" transform="rotate(-90 193.1 60.7)">1</text>
<text x="194.1" y="61">10NF</text>
<text x="194.1" y="65.2">C61</text>
<text x="198.6" y="60.7" transform="rotate(-90 198.6 60.7)">1</text>
<text x="199.6" y="61">10NF</text>
<text x="199.6" y="65.2">C62</text>
<text x="2.5" y="67">3,4,5,6,7,8,11,12,13,14,15,16,17,18,19,20</text>
<text x="29.2" y="67">V3P3</text>
<text x="32.6" y="70.3" transform="rotate(-90 32.6 70.3)">2</text>
<text x="160.1" y="67.7" transform="rotate(-90 160.1 67.7)">1</text>
<text x="160.7" y="69.7">BF_RS232_DD</text>
<text x="162.9" y="67.7" transform="rotate(-90 162.9 67.7)">1</text>
<text x="163.4" y="68.3">BF_RS232_SDn</text>
<text x="182.1" y="70.3" transform="rotate(-90 182.1 70.3)">2</text>
<text x="183.8" y="71.1">0.1UF</text>
<text x="187.6" y="66.1" transform="rotate(-90 187.6 66.1)">2</text>
<text x="193.1" y="66.1" transform="rotate(-90 193.1 66.1)">2</text>
<text x="198.6" y="66.1" transform="rotate(-90 198.6 66.1)">2</text>
<text x="32.6" y="77.3" transform="rotate(-90 32.6 77.3)">1</text>
<text x="35.1" y="72.4">R38</text>
<text x="35.1" y="74.1">10K</text>
<text x="52.1" y="77.8">Silkscreen: JTAG</text>
<text x="131.4" y="75.1">2</text>
<text x="131.7" y="73.8">C63</text>
<text x="135.8" y="77.9">0.1UF</text>
<text x="136.7" y="75.1">1</text>
<text x="142.9" y="75.2">BF_RS232_C1P</text>
<text x="142.9" y="77.9">BF_RS232_C1N</text>
<text x="153.3" y="75.1">2</text>
<text x="153.3" y="77.9">4</text>
<text x="155.7" y="76">C1+</text>
<text x="155.9" y="73.3">U12</text>
<text x="160.1" y="73.1" transform="rotate(-90 160.1 73.1)">1</text>
<text x="161" y="76.5" transform="rotate(-90 161 76.5)">DD</text>
<text x="162.9" y="73.1" transform="rotate(-90 162.9 73.1)">20</text>
<text x="163.8" y="76.5" transform="rotate(-90 163.8 76.5)">SD</text>
<text x="165.4" y="76">VCC</text>
<text x="169.7" y="75.1">19</text>
<text x="182.1" y="75.7" transform="rotate(-90 182.1 75.7)">1</text>
<text x="183.8" y="75.2">C64</text>
<text x="50.5" y="82">1</text>
<text x="50.5" y="83.4">3</text>
<text x="53.5" y="80.1">J1</text>
<text x="64.1" y="82">2</text>
<text x="64.1" y="83.4">4</text>
<text x="78.1" y="82.7">BF_EMUn</text>
<text x="86.7" y="82.7">4</text>
<text x="130.3" y="80.7">C65</text>
<text x="131.4" y="82">2</text>
<text x="136.7" y="82">1</text>
<text x="142.9" y="82">BF_RS232_C2P</text>
<text x="153.3" y="82">5</text>
<text x="155.7" y="78.7">C1-</text>
<text x="155.7" y="82.9">C2+</text>
<text x="166.5" y="80.1">V+</text>
<text x="166.8" y="81.5">V-</text>
<text x="169.7" y="79.2">3</text>
<text x="169.7" y="80.6">7</text>
<text x="173.1" y="80.6">BF_RS232_VN</text>
<text x="173.1" y="79.3">BF_RS232_VP</text>
<text x="208.4" y="83.1">DB9</text>
<text x="34.5" y="84.8">BF_JTAG_P5</text>
<text x="49.8" y="88.9">11</text>
<text x="50.5" y="84.7">5</text>
<text x="50.5" y="86.1">7</text>
<text x="50.5" y="87.5">9</text>
<text x="64.1" y="84.7">6</text>
<text x="64.1" y="86.1">8</text>
<text x="64.1" y="87.5">10</text>
<text x="64.1" y="88.9">12</text>
<text x="78.1" y="85.5">BF_TMS</text>
<text x="78.1" y="86.9">BF_TCK</text>
<text x="78.1" y="89.6">BF_TDI</text>
<text x="85.3" y="89.6">4</text>
<text x="85.7" y="85.5">4</text>
<text x="85.7" y="86.9">4</text>
<text x="89.2" y="88.2">BF_TRSTn</text>
<text x="98" y="88.2">4</text>
<text x="131.5" y="89.6">5</text>
<text x="135" y="89.6">BF_UART1TX_T</text>
<text x="135.8" y="84.8">0.1UF</text>
<text x="142.9" y="84.8">BF_RS232_C2N</text>
<text x="152.7" y="88.9">14</text>
<text x="153.3" y="84.7">6</text>
<text x="155.7" y="85.6">C2-</text>
<text x="155.7" y="89.7">T1in</text>
<text x="164.8" y="89.7">T1out</text>
<text x="169.7" y="88.9">17</text>
<text x="173.1" y="88.9">BF_T1OUT</text>
<text x="199.1" y="87.5">DB9_CN</text>
<text x="206.8" y="88.9">2</text>
<text x="206.8" y="87.5">6</text>
<text x="206.8" y="86.1">1</text>
<text x="49.8" y="90.2">13</text>
<text x="53.2" y="93.6">7x2SMT</text>
<text x="64.1" y="90.2">14</text>
<text x="78.1" y="91">BF_TDO</text>
<text x="85.9" y="91">4</text>
<text x="86.1" y="93.6" transform="rotate(-90 86.1 93.6)">2</text>
<text x="88.6" y="95.8">R39</text>
<text x="131.5" y="93.7">5</text>
<text x="135" y="93.7">BF_UART1RX_T</text>
<text x="152.7" y="90.2">13</text>
<text x="152.7" y="93">15</text>
<text x="152.7" y="94.3">12</text>
<text x="155.7" y="91.1">T2in</text>
<text x="155.7" y="93.9">R1out</text>
<text x="155.7" y="95.2">R2out</text>
<text x="164.8" y="91.1">T2out</text>
<text x="165.5" y="93.9">R1in</text>
<text x="165.5" y="95.2">R2in</text>
<text x="169.7" y="90.2">8</text>
<text x="169.7" y="93">16</text>
<text x="169.7" y="94.3">9</text>
<text x="173.1" y="90.3">BF_T2OUT</text>
<text x="173.1" y="93">BF_R1IN</text>
<text x="173.1" y="94.4">BF_R2IN</text>
<text x="206.8" y="95.7">9</text>
<text x="206.8" y="94.3">4</text>
<text x="206.8" y="93">8</text>
<text x="206.8" y="91.6">3</text>
<text x="206.8" y="90.2">7</text>
<text x="49.4" y="97">JTAG header should be as close</text>
<text x="49.4" y="98.4">to BF524 as possible</text>
<text x="86.1" y="100.7" transform="rotate(-90 86.1 100.7)">1</text>
<text x="88.6" y="97.4">10K</text>
<text x="152.7" y="99.8">18</text>
<text x="155.7" y="100.7">GND</text>
<text x="165.6" y="99.3">NC1</text>
<text x="165.6" y="100.7">NC2</text>
<text x="169.7" y="98.4">10</text>
<text x="169.7" y="99.8">11</text>
<text x="180.7" y="99.1" transform="rotate(-90 180.7 99.1)">2</text>
<text x="182.4" y="99.9">0.1UF</text>
<text x="206.8" y="97.1">5</text>
<text x="208.4" y="101">P1</text>
<text x="156.1" y="103.2">ADM1385ARSZ</text>
<text x="180.7" y="104.5" transform="rotate(-90 180.7 104.5)">1</text>
<text x="182.4" y="104">C66</text>
<text x="196.1" y="137.5">5,13</text>
<text x="196.1" y="136.1">5,13</text>
<text x="201.3" y="137.5">BF_SDA_T</text>
<text x="201.3" y="136.1">BF_SCL_T</text>
<text x="223.3" y="136.9">3</text>
<text x="223.3" y="135.5">1</text>
<text x="224.9" y="134.2">J13</text>
<text x="225.6" y="137.8">SDA</text>
<text x="225.6" y="136.4">SCL</text>
<text x="233.7" y="137.8">NC/5Va</text>
<text x="234.5" y="136.4">GNDb</text>
<text x="239.6" y="135.5">2</text>
<text x="239.6" y="136.9">4</text>
<text x="112.2" y="141">3,4,5,6,7,8,11,12,13,14,15,16,17,18,19,20</text>
<text x="138.9" y="141">V3P3</text>
<text x="223.3" y="138.2">5</text>
<text x="223.3" y="139.6">7</text>
<text x="223.3" y="141">9</text>
<text x="225.6" y="139.1">MISO</text>
<text x="225.6" y="140.5">SCLK</text>
<text x="225.6" y="141.9">SS</text>
<text x="226.3" y="143.8">Header</text>
<text x="233.7" y="139.1">NC/5Vb</text>
<text x="234.5" y="141.9">GNDa</text>
<text x="234.9" y="140.5">MOSI</text>
<text x="239.6" y="141">10</text>
<text x="239.6" y="139.6">8</text>
<text x="239.6" y="138.2">6</text>
<text x="97.1" y="148.5" transform="rotate(-90 97.1 148.5)">2</text>
<text x="102.6" y="148.5" transform="rotate(-90 102.6 148.5)">2</text>
<text x="108" y="148.5" transform="rotate(-90 108 148.5)">2</text>
<text x="113.5" y="148.5" transform="rotate(-90 113.5 148.5)">2</text>
<text x="97.1" y="155.5" transform="rotate(-90 97.1 155.5)">1</text>
<text x="99.6" y="150.6">R40</text>
<text x="99.6" y="152.3">10K</text>
<text x="102.6" y="155.5" transform="rotate(-90 102.6 155.5)">1</text>
<text x="105" y="150.6">R41</text>
<text x="105" y="152.3">10K</text>
<text x="108" y="155.5" transform="rotate(-90 108 155.5)">1</text>
<text x="110.5" y="150.6">R42</text>
<text x="110.5" y="152.3">10K</text>
<text x="113.5" y="155.5" transform="rotate(-90 113.5 155.5)">1</text>
<text x="116" y="150.6">R43</text>
<text x="116" y="152.3">10K</text>
<text x="125.8" y="154.2">U13</text>
<text x="57.3" y="161.5">1</text>
<text x="58.8" y="160.7">R44</text>
<text x="64.3" y="161.5">2</text>
<text x="71.5" y="161.6">BF_SPICSn_T</text>
<text x="112.7" y="158.8">BF_SPI_HOLDn</text>
<text x="114.1" y="157.5">BF_SPI_WPn</text>
<text x="123.1" y="156">1</text>
<text x="123.1" y="157.4">3</text>
<text x="123.1" y="158.8">7</text>
<text x="123.1" y="160.1">6</text>
<text x="125.5" y="156.9">CS#</text>
<text x="125.5" y="158.3">WP#</text>
<text x="125.5" y="159.7">HOLD#</text>
<text x="125.5" y="161">CLK</text>
<text x="132.5" y="156.9">VCC</text>
<text x="136.7" y="156">8</text>
<text x="141" y="158.1" transform="rotate(-90 141 158.1)">1</text>
<text x="141.9" y="158.5">10NF</text>
<text x="37" y="164.9">5,13</text>
<text x="37" y="167.6">5,13</text>
<text x="38.8" y="162.1">5</text>
<text x="42.2" y="162.1">BF_SPI_SEL1</text>
<text x="42.2" y="164.9">BF_SPI_SCK</text>
<text x="42.2" y="167.6">BF_SPI_MISO</text>
<text x="60.7" y="162.1">33</text>
<text x="65.5" y="164.3">1</text>
<text x="67.1" y="163.4">R45</text>
<text x="69" y="164.9">33</text>
<text x="72.6" y="164.3">2</text>
<text x="75.1" y="167">1</text>
<text x="76.7" y="166.1">R46</text>
<text x="78.4" y="167.8">33</text>
<text x="79.8" y="162.9">BF_SPISCK_T</text>
<text x="82.2" y="167">2</text>
<text x="86.7" y="164.3">BF_SPIMISO_T</text>
<text x="123.1" y="162.9">2</text>
<text x="123.1" y="164.3">5</text>
<text x="125.5" y="163.8">DO</text>
<text x="125.5" y="165.2">DI</text>
<text x="127.6" y="167.1">M25P80</text>
<text x="132.3" y="165.2">GND</text>
<text x="136.7" y="164.3">4</text>
<text x="141" y="163.5" transform="rotate(-90 141 163.5)">2</text>
<text x="141.9" y="162.6">C67</text>
<text x="37" y="170.4">5,13</text>
<text x="42.2" y="170.4">BF_SPI_MOSI</text>
<text x="83.4" y="169.8">1</text>
<text x="86.4" y="168.4">R47</text>
<text x="87" y="170.4">33</text>
<text x="90.4" y="169.8">2</text>
<text x="94.9" y="169.8">BF_SPIMOSI_T</text>
<text x="108" y="171.8" transform="rotate(-90 108 171.8)">2</text>
<text x="110.5" y="173.9">R48</text>
<text x="108" y="178.9" transform="rotate(-90 108 178.9)">1</text>
<text x="110.5" y="175.6">10K</text>
<text x="226.3" y="198.6">Title</text>
<text x="226.3" y="202.7">Size</text>
<text x="231.8" y="202.7">Document Number</text>
<text x="231.8" y="200">BF524 FLASH / JTAG / RS232</text>
<text x="271.6" y="202.7">Rev</text>
<text x="226.3" y="206.9">Date:</text>
<text x="227.7" y="204.1">C</text>
<text x="231.8" y="204.1">Advantiv™ EVAL-ADV7625-SMZ Video Evaluation Board</text>
<text x="233.4" y="206.9">Monday, January 20, 2014</text>
<text x="253.7" y="206.9">Sheet</text>
<text x="260.6" y="206.9">6</text>
<text x="264.7" y="206.9">of</text>
<text x="268.8" y="206.9">20</text>
<text x="272.9" y="204.1">0.1</text>
</g>
<g font-size="1">
<text x="28.8" y="1">5</text>
<text x="83.7" y="1">4</text>
<text x="138.5" y="1">3</text>
<text x="193.4" y="1">2</text>
<text x="248.2" y="1">1</text>
<text x=".3" y="27.9">D</text>
<text x="276" y="27.9">D</text>
<text x=".3" y="79.4">C</text>
<text x="276" y="79.4">C</text>
<text x=".3" y="130.8">B</text>
<text x="276" y="130.8">B</text>
<text x=".3" y="182.2">A</text>
<text x="276" y="182.2">A</text>
<text x="28.8" y="208.1">5</text>
<text x="83.7" y="208.1">4</text>
<text x="138.5" y="208.1">3</text>
<text x="193.4" y="208.1">2</text>
<text x="248.2" y="208.1">1</text>
</g>
</svg>
